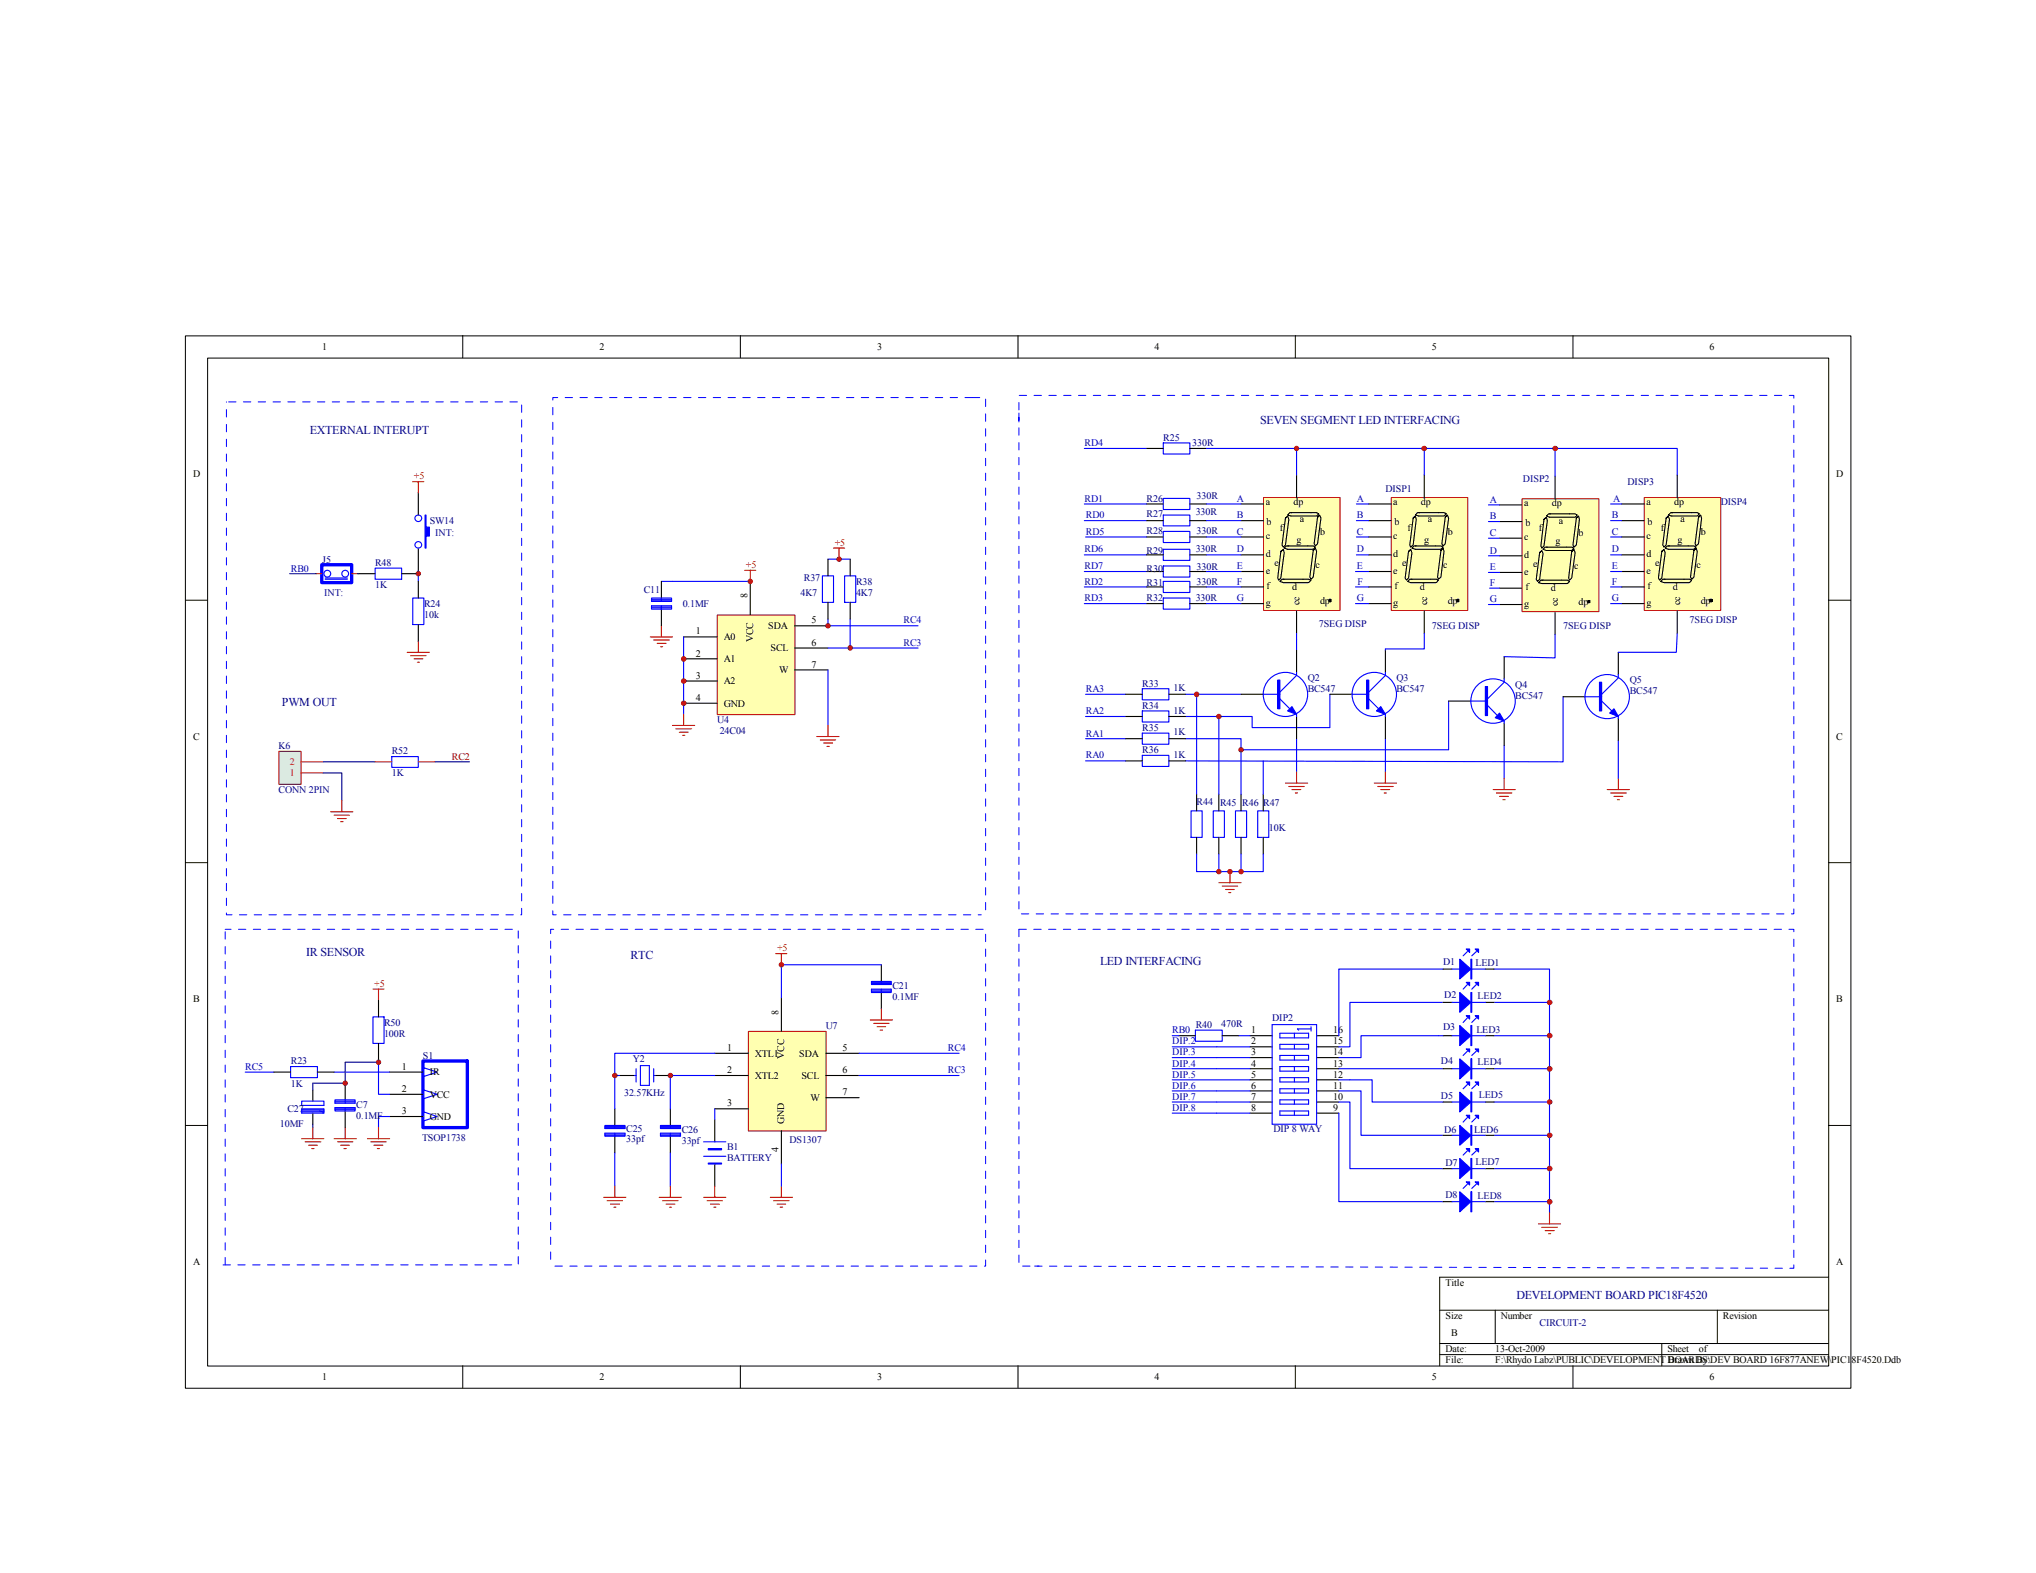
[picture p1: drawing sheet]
<svg xmlns="http://www.w3.org/2000/svg" width="279mm" height="216mm" viewBox="0 0 279 216" stroke-linecap="round" stroke-linejoin="round" font-family="sans-serif">
<g fill="none" stroke="#000" stroke-width=".14">
<path d="M25.4 46.1h228.6v144.4h-228.6zM28.5 49.1h222.5v138.4h-222.5zM63.5 46.1v3M101.6 46.1v3M139.7 46.1v3M177.8 46.1v3M215.9 46.1v3M25.4 82.4h3.1M250.9 82.4h3.1M25.4 118.4h3.1M250.9 118.4h3.1M25.4 154.5h3.1"/>
<path d="M250.9 154.5h3.1M197.6 179.8h53.3M205.2 179.8v4.6M235.7 179.8v4.6M250.9 175.3h-53.3v12.2M63.5 187.5v3M101.6 187.5v3M139.7 187.5v3M177.8 187.5v3M197.6 184.4h53.3M197.6 185.9h53.3M215.9 187.5v3"/>
<path d="M228 184.4v3.1"/>
</g>
<g fill="none" stroke="#00f" stroke-width=".15">
<path d="M149 95.3h5.5M149 98.3h5.5M156.8 94.5h3.6v1.6h-3.6zM156.8 97.6h3.6v1.5h-3.6zM162.7 95.3h7.6M173.4 95.3h2.2M175.3 93.3h.3v4h-.3zM175.6 95.9l1.4 1.4M177.9 92.3v.4l-2.3 2.3M177.9 87.7v1.5M177.9 98v.3M182.5 95.3v4.6h-10.7v-1.6h-9.1"/>
<path d="M198.8 96.2v6.7h-28.5v-1.5h-7.6M214.5 95.6v9l-51.8-.2M149 101.4h5.5M149 104.4h5.5M156.8 100.6h3.6v1.6h-3.6zM156.8 103.7h3.6v1.5h-3.6zM177.9 101.4v4.6M190.1 101.4v4.6M206.4 102.3v4.5"/>
</g>
<g fill="none" stroke="#f00" stroke-width=".15">
<path d="M176.4 107.5h3.1M176.9 107.9h2.1M177.3 108.4h1.2M177.8 108.8h.3M177.9 106v1.5M188.6 107.5h3M189.1 107.9h2.1M189.5 108.4h1.2M189.9 108.8h.3M190.1 106v1.5M204.9 108.4h3M205.4 108.8h2.1"/>
<path d="M205.8 109.3h1.2M206.2 109.8h.3M206.4 106.8v1.6M220.6 108.4h3M221 108.8h2.2M221.5 109.3h1.2M222 109.8h.2M222.1 106.8v1.6"/>
</g>
<path d="M154.5 95.3h2.3M154.5 98.3h2.3M160.4 95.3h2.3M160.4 98.3h2.3M170.3 95.3h3.1M177.9 89.2v3.1M177.9 98.3v3.1M154.5 101.4h2.3M154.5 104.4h2.3M160.4 101.4h2.3M160.4 104.4h2.3" fill="none" stroke="#000" stroke-width=".15"/>
<path d="M175.5 93.3v4" fill="none" stroke="#00f" stroke-width=".3"/>
<path d="M176.7 97.6l.6-.6 .6 1z" fill="#00f"/>
<g fill="none" stroke="#00f" stroke-width=".15">
<path d="M177.3 97l.6 1-1.2-.4zM185.5 95.3h2.3M187.5 93.3h.3v4h-.3zM187.8 95.9l1.4 1.4M190.1 92.3v.4l-2.3 2.3M190.1 98v.3"/>
<circle cx="176.4" cy="95.3" r="3"/>
</g>
<path d="M182.5 95.3h3M190.1 89.2v3.1M190.1 98.3v3.1" fill="none" stroke="#000" stroke-width=".15"/>
<path d="M187.7 93.3v4" fill="none" stroke="#00f" stroke-width=".3"/>
<path d="M188.9 97.6l.6-.6 .6 1z" fill="#00f"/>
<g fill="none" stroke="#00f" stroke-width=".15">
<path d="M189.5 97l.6 1-1.2-.4zM201.8 96.2h2.3M203.8 94.2h.3v4h-.3zM204.1 96.8l1.4 1.4M206.4 93.2v.4l-2.3 2.3M206.4 99v.3"/>
<circle cx="188.6" cy="95.3" r="3"/>
</g>
<path d="M198.8 96.2h3M206.4 90.1v3.1M206.4 99.3v3" fill="none" stroke="#000" stroke-width=".15"/>
<path d="M204 94.2v4" fill="none" stroke="#00f" stroke-width=".3"/>
<path d="M205.8 97.9l.6 1.1-1.2-.5z" fill="#00f"/>
<g fill="none" stroke="#00f" stroke-width=".15">
<path d="M205.8 97.9l.6 1.1-1.2-.5zM217.5 95.6h2.3M219.5 93.6h.3v4h-.3zM219.8 96.2l1.4 1.4M222.1 92.6v.4l-2.3 2.3M222.1 98.3v.3"/>
<circle cx="204.9" cy="96.2" r="3.1"/>
</g>
<path d="M214.5 95.6h3M222.1 89.5v3.1M222.1 98.6v3.1" fill="none" stroke="#000" stroke-width=".15"/>
<path d="M219.6 93.6v4" fill="none" stroke="#00f" stroke-width=".3"/>
<path d="M220.9 97.9l.6-.6 .6 1z" fill="#00f"/>
<g fill="none" stroke="#00f" stroke-width=".15">
<path d="M164.2 95.3v13.7M167.3 98.3v10.7M221.5 97.3l.6 1-1.2-.4zM163.4 111.3h1.6v3.6h-1.6zM164.2 117.2v2.4h9.2v-2.4M166.5 111.3h1.5v3.6h-1.5zM167.3 117.2v2.4M169.5 111.3h1.6v3.6h-1.6zM170.3 102.9v6.1M170.3 117.2v2.4M172.6 111.3h1.5v3.6h-1.5zM173.4 104.4v4.6"/>
<circle cx="220.6" cy="95.6" r="3"/>
</g>
<path d="M164.2 109v2.3M164.2 114.9v2.3M167.3 109v2.3M167.3 114.9v2.3M170.3 109v2.3M170.3 114.9v2.3M173.4 109v2.3M173.4 114.9v2.3" fill="none" stroke="#000" stroke-width=".15"/>
<path d="M168.8 119.6v1.6M167.3 121.2h3M167.7 121.6h2.1M168.2 122.1h1.2M168.6 122.5h.3" fill="none" stroke="#f00" stroke-width=".15"/>
<path d="M225.7 68.3h10.4v15.5h-10.4z" fill="#ffffb0"/>
<path d="M225.6 68.3h10.5v15.5h-10.5z" fill="none" stroke="#800000" stroke-width=".14"/>
<g fill="none" stroke="#000" stroke-width=".15">
<path d="M222.5 69.2h3.1M222.5 71.5h3.1M222.5 73.7h3.1M222.5 76.2h3.1M222.5 78.4h3.1M228.2 75.6l-.2 .1-.4 3.6 .2 .3 .2-.3 .5-3.4-.2-.5-.3 .3M228.3 79.5h3.6l.3 .1-.3 .4h-3.6l-.4-.2 .3-.3h.3M228.8 71l-.2 .1-.4 3.7 .1 .3 .3-.3 .5-3.5-.2-.5-.3 .3M228.9 74.9h3.6l.2 .2-.2 .3h-3.6l-.4-.2 .3-.3h.3M229.4 70.4h3.5l.3 .1-.3 .3h-3.5l-.5-.1 .4-.3h.3M230.2 65.2v3M232.6 75.4l-.1 .2-.5 3.6 .2 .3 .3-.3 .4-3.5-.2-.5-.2 .4"/>
<path d="M233.2 70.8l-.1 .2-.5 3.6 .1 .3 .4-.3 .4-3.5-.1-.4-.3 .3M222.5 80.6h3.1M222.5 82.8h3.1M230.2 83.9v3.1"/>
</g>
<path d="M234.7 82.3h.2v.3h-.2z" fill="#000"/>
<path d="M234.6 82.3h.3v.3h-.3z" fill="none" stroke="#000" stroke-width=".14"/>
<path d="M208.9 68.5h10.5v15.4h-10.5z" fill="#ffffb0"/>
<path d="M208.9 68.5h10.5v15.4h-10.5z" fill="none" stroke="#800000" stroke-width=".14"/>
<g fill="none" stroke="#000" stroke-width=".15">
<path d="M205.8 69.3h3M205.8 71.6h3M205.8 73.9h3M205.8 76.3h3M205.8 78.6h3M211.5 75.7l-.2 .2-.5 3.6 .2 .3 .3-.3 .5-3.5-.2-.4-.3 .3M211.6 79.6h3.5l.3 .2-.3 .3h-3.5l-.5-.1 .4-.4h.3M212 71.1l-.1 .2-.4 3.6 .1 .3 .3-.3 .4-3.4-.1-.5-.3 .3M212.2 75.1h3.5l.3 .1-.3 .4h-3.5l-.4-.2 .2-.3h.3M212.6 70.5h3.6l.2 .2-.2 .3h-3.6l-.4-.2 .3-.3h.3M213.4 65.4v3M215.9 75.6l-.2 .1-.4 3.6 .1 .3 .3-.3 .5-3.4-.2-.5-.3 .3"/>
<path d="M216.4 71l-.1 .1-.4 3.7 .1 .3 .3-.3 .4-3.5-.1-.5-.3 .3M205.8 80.7h3M205.8 83h3M213.4 84.1v3"/>
</g>
<path d="M217.9 82.5h.3v.2h-.3z" fill="#000"/>
<path d="M217.9 82.4h.3v.3h-.3z" fill="none" stroke="#000" stroke-width=".14"/>
<path d="M191 68.3h10.4v15.5h-10.4z" fill="#ffffb0"/>
<path d="M190.9 68.3h10.5v15.5h-10.5z" fill="none" stroke="#800000" stroke-width=".14"/>
<g fill="none" stroke="#000" stroke-width=".15">
<path d="M187.8 69.2h3.1M187.8 71.5h3.1M187.8 73.7h3.1M187.8 76.2h3.1M187.8 78.4h3.1M193.5 75.6l-.2 .1-.5 3.6 .2 .3 .3-.3 .5-3.4-.2-.5-.3 .3M193.6 79.5h3.5l.3 .1-.3 .4h-3.5l-.4-.2 .3-.3h.3M194.1 71l-.2 .1-.4 3.7 .1 .3 .3-.3 .5-3.5-.2-.5-.3 .3M194.2 74.9h3.5l.3 .2-.3 .3h-3.5l-.4-.2 .3-.3h.3M194.7 70.4h3.5l.3 .1-.3 .3h-3.5l-.5-.1 .3-.3h.3M195.5 65.2v3M197.9 75.4l-.2 .2-.4 3.6 .1 .3 .3-.3 .5-3.5-.2-.5-.3 .4"/>
<path d="M198.5 70.8l-.2 .2-.4 3.6 .1 .3 .3-.3 .5-3.5-.2-.4-.3 .3M187.8 80.6h3.1M187.8 82.8h3.1M195.5 83.9v3.1"/>
</g>
<path d="M199.9 82.3h.3v.3h-.3z" fill="#000"/>
<path d="M199.9 82.3h.3v.3h-.3z" fill="none" stroke="#000" stroke-width=".14"/>
<path d="M173.4 68.3h10.5v15.5h-10.5z" fill="#ffffb0"/>
<path d="M173.4 68.3h10.5v15.5h-10.5z" fill="none" stroke="#800000" stroke-width=".14"/>
<g fill="none" stroke="#000" stroke-width=".15">
<path d="M157.4 69.2h2.2M157.4 71.5h2.2M157.4 73.7h2.2M157.4 76.2h2.2M157.4 78.4h2.2M157.4 61.6h2.2M163.3 69.2h2.3M163.3 71.5h2.3M163.3 73.7h2.3M163.3 76.2h2.3M163.3 78.4h2.3M163.3 61.6h2.3"/>
<path d="M170.3 69.2h3.1M170.3 71.5h3.1M170.3 73.7h3.1M170.3 76.2h3.1M170.3 78.4h3.1M175.9 75.6l-.1 .1-.5 3.6 .2 .3 .3-.3 .4-3.4-.1-.5-.3 .3M176.1 79.5h3.5l.3 .1-.3 .4h-3.5l-.5-.2 .3-.3h.3M176.5 71l-.1 .1-.5 3.7 .2 .3 .3-.3 .5-3.5-.2-.5-.3 .3M176.7 74.9h3.5l.3 .2-.3 .3h-3.5l-.5-.2 .3-.3h.4M177.2 70.4h3.5l.3 .1-.3 .3h-3.5l-.5-.1 .3-.3h.3M177.9 65.2v3M180.3 75.4l-.1 .2-.5 3.6 .2 .3 .3-.3 .5-3.5-.2-.5-.3 .4"/>
<path d="M181 70.8l-.2 .2-.5 3.6 .2 .3 .3-.3 .5-3.5-.2-.4-.3 .3M157.4 80.6h2.2M157.4 82.8h2.2M163.3 80.6h2.3M163.3 82.8h2.3M170.3 80.6h3.1M170.3 82.8h3.1M177.9 83.9v3.1"/>
</g>
<path d="M182.4 82.3h.3v.3h-.3z" fill="#000"/>
<path d="M182.4 82.3h.3v.3h-.3z" fill="none" stroke="#000" stroke-width=".14"/>
<g fill="none" stroke="#00f" stroke-width=".15">
<path d="M148.8 76.2h8.6M148.8 78.4h8.6M148.8 71.5h8.6M148.8 69.2h8.6M148.8 61.6h8.6M149 73.7h8.4M159.6 60.8h3.7v1.5h-3.7zM159.6 68.4h3.7v1.5h-3.7zM159.6 70.7h3.7v1.5h-3.7zM159.6 72.9h3.7v1.6h-3.7zM159.6 75.4h3.7v1.5h-3.7zM159.6 77.7h3.7v1.5h-3.7z"/>
<path d="M159.6 79.8h3.7v1.5h-3.7zM165.6 61.6h64.6v3.6M165.6 73.7h4.7M165.6 76.2h4.7M165.6 78.4h4.7M165.6 71.5h4.7M165.6 69.2h4.7M177.9 61.6v3.6M186 78.4h1.8M186.1 73.7h1.7M186.1 76.2h1.7M186.1 71.5h1.7"/>
<path d="M186.1 69.2h1.7M195.5 61.6v3.6M204.3 69.3h1.5M204.3 71.6h1.5M204.3 73.9h1.5M204.3 76.3h1.5M204.3 78.6h1.5M213.4 61.6v3.8M221 73.7h1.5M221 76.2h1.5M221 78.4h1.5M221 71.5h1.5"/>
<path d="M221 69.2h1.5M148.8 80.6h8.6M148.8 82.8h8.6M159.6 82.1h3.7v1.5h-3.7zM165.6 80.6h4.7M165.6 82.8h4.7M177.9 87v.7M186 80.6h1.8M186 82.8h1.8M195.5 87v2.1h-5.4v.1M204.3 83h1.5M204.4 80.7h1.4"/>
<path d="M213.4 87.1v3.2l-7-.2M221 80.6h1.5M221 82.8h1.5M230.2 87l-.2 2.5h-7.9M222.1 101.7v5.1"/>
</g>
<circle cx="170.3" cy="102.9" r=".3" fill="#800000"/>
<circle cx="170.3" cy="102.9" r=".3" fill="none" stroke="#800000" stroke-width=".14"/>
<circle cx="164.2" cy="95.3" r=".31" fill="#800000"/>
<circle cx="164.2" cy="95.3" r=".31" fill="none" stroke="#800000" stroke-width=".14"/>
<circle cx="167.3" cy="98.3" r=".3" fill="#800000"/>
<circle cx="167.3" cy="98.3" r=".3" fill="none" stroke="#800000" stroke-width=".14"/>
<circle cx="170.3" cy="119.6" r=".3" fill="#800000"/>
<circle cx="170.3" cy="119.6" r=".3" fill="none" stroke="#800000" stroke-width=".14"/>
<circle cx="167.3" cy="119.6" r=".3" fill="#800000"/>
<circle cx="167.3" cy="119.6" r=".3" fill="none" stroke="#800000" stroke-width=".14"/>
<circle cx="213.4" cy="61.6" r=".31" fill="#800000"/>
<circle cx="213.4" cy="61.6" r=".31" fill="none" stroke="#800000" stroke-width=".14"/>
<circle cx="195.4" cy="61.6" r=".3" fill="#800000"/>
<circle cx="195.4" cy="61.6" r=".3" fill="none" stroke="#800000" stroke-width=".14"/>
<circle cx="177.9" cy="61.6" r=".3" fill="#800000"/>
<circle cx="177.9" cy="61.6" r=".3" fill="none" stroke="#800000" stroke-width=".14"/>
<path d="M58 145.6h6.1v9.2h-6.1z" fill="none" stroke="#00f" stroke-width=".46"/>
<path d="M58.2 146.6l1.8 .6-1.8 .5z" fill="#fff"/>
<path d="M58.2 146.6l1.8 .6-1.8 .5z" fill="none" stroke="#00f" stroke-width=".15"/>
<path d="M58.2 149.6l1.8 .6-1.8 .6z" fill="#fff"/>
<path d="M58.2 149.6l1.8 .6-1.8 .6z" fill="none" stroke="#00f" stroke-width=".15"/>
<path d="M58.2 152.6l1.8 .6-1.8 .6z" fill="#fff"/>
<g fill="none" stroke="#00f" stroke-width=".15">
<path d="M57.4 78.3v1.5M56.6 82.1h1.6v3.6h-1.6zM33.7 147.2h3.9M39.9 146.4h3.7v1.5h-3.7zM45.8 147.2h7.7M46 151h2.7v.4h-2.7zM46 152h2.7v.5h-2.7zM46 152.2h2.7M46 152.3h2.7M46 151.3h2.7M46 151.1h2.7M47.4 151v.4"/>
<path d="M47.4 152v.5M51.9 145.6v4.6h1.6M53.5 153.2h-1.6v1.6M58.2 152.6l1.8 .6-1.8 .6z"/>
</g>
<path d="M57.4 67.6v3.1M57.4 75.2v3.1M57.4 79.8v2.3M57.4 85.7v2.3M37.6 147.2h2.3M43.6 147.2h2.2M47.4 148.7v2.3M47.4 152.5v2.3M53.5 147.2h4.5M53.5 150.2h4.5M53.5 153.2h4.5" fill="none" stroke="#000" stroke-width=".15"/>
<g fill="none" stroke="#f00" stroke-width=".15">
<path d="M55.9 89.5h3M56.3 90h2.2M56.8 90.4h1.2M57.3 90.9h.3M57.4 88v1.5M51.2 135.8h1.5M51.9 135.8v1.5M45.8 156.3h3.1M46.3 156.7h2.1M46.7 157.2h1.3M47.2 157.6h.3M47.4 154.8v1.5"/>
<path d="M50.4 156.3h3.1M50.9 156.7h2.1M51.3 157.2h1.2M51.8 157.6h.3M51.9 154.8v1.5"/>
</g>
<path d="M58.3 70.7h.2v1.6h.4v1.3h-.4v1.6h-.2z" fill-rule="evenodd" fill="#00f"/>
<g fill="none" stroke="#00f" stroke-width=".15">
<path d="M58.3 70.7h.2v1.6h.4v1.3h-.4v1.6h-.2zM198 133h-14.3v9.2M198 137.6h-12.7v6.1h-1.6M205 133h7.6v33.5M205 137.6h7.6M160.9 146.7h10.6M160.9 143.7h10.6M160.9 145.2h10.6M160.9 149.7h10.6M160.9 151.3h10.6M160.9 152.8h10.6M164 141.4h3.7v1.5h-3.7z"/>
<path d="M174.6 140.6h6.1v13.7h-6.1zM175.6 141.8h4v.7h-4zM175.6 143.3h4v.7h-4zM175.6 144.9h4v.6h-4zM175.6 146.4h4v.6h-4zM175.6 147.9h4v.6h-4zM175.6 149.4h4v.6h-4zM175.6 151h4v.6h-4zM175.6 152.5h4v.6h-4zM177.6 141.8v.7M177.6 143.3v.7M177.6 144.9v.6"/>
<path d="M177.6 146.4v.6M177.6 147.9v.6M177.6 149.4v.6M177.6 151v.6M177.6 152.5v.6M179.9 141.2h-1.8l.1 .2M179.9 140.9v.6M183.7 152.8v12.1h14.3M183.7 151.3h1.6v9.1h12.7M183.7 149.7h3.1v6.1h11.2M183.7 148.2h4.6v3.1h9.7M183.7 146.7h14.3"/>
<path d="M197.4 142.2h-10.6v3h-3.1M205 146.7h7.6M205 151.3h7.6M205 155.8h7.6M205 142.2h7.6M199.3 164.9h4.5M201.4 162.5l-.6 .6M202.6 162.5l-.6 .6M205 164.9h7.6M205 160.4h7.6"/>
<circle cx="57.4" cy="71.1" r=".46"/>
<circle cx="57.4" cy="74.8" r=".45"/>
</g>
<g fill="none" stroke="#000" stroke-width=".15">
<path d="M161.8 142.2h2.2M167.7 142.2h2.3M171.5 142.2h3.1M171.5 143.7h3.1M171.5 145.2h3.1M171.5 146.7h3.1M171.5 148.2h3.1M171.5 149.7h3.1M171.5 151.3h3.1M171.5 152.8h3.1M180.7 142.2h3M180.7 143.7h3"/>
<path d="M180.7 145.2h3M180.7 146.7h3M180.7 148.2h3M180.7 149.7h3M180.7 151.3h3M180.7 152.8h3M198 164.9h1.3M203.8 164.9h1.2"/>
</g>
<path d="M211.1 168h3.1M211.6 168.4h2.1M212 168.9h1.3M212.5 169.3h.3M212.6 166.5v1.5" fill="none" stroke="#f00" stroke-width=".15"/>
<path d="M200.3 163.6l1.5 1.3-1.5 1.4z" fill="#00f"/>
<path d="M200.3 163.6l1.5 1.3-1.5 1.4zM201.8 163.6h.2v2.7h-.2z" fill="none" stroke="#00f" stroke-width=".15"/>
<path d="M201.9 163.6v2.7" fill="none" stroke="#00f" stroke-width=".14"/>
<path d="M202.4 162.2h.5v.4z" fill="#00f"/>
<path d="M202.4 162.2h.5v.4z" fill="none" stroke="#00f" stroke-width=".15"/>
<path d="M201.2 162.2h.5v.4z" fill="#00f"/>
<path d="M201.4 157.9l-.6 .6M202.6 157.9l-.6 .6M199.3 160.4h4.5M201.2 162.2h.5v.4z" fill="none" stroke="#00f" stroke-width=".15"/>
<path d="M198 160.4h1.3M203.8 160.4h1.2" fill="none" stroke="#000" stroke-width=".15"/>
<path d="M200.3 159l1.5 1.4-1.5 1.4z" fill="#00f"/>
<path d="M200.3 159l1.5 1.4-1.5 1.4zM201.8 159h.2v2.8h-.2z" fill="none" stroke="#00f" stroke-width=".15"/>
<path d="M201.9 159v2.8" fill="none" stroke="#00f" stroke-width=".14"/>
<path d="M202.4 157.6h.5v.5z" fill="#00f"/>
<path d="M202.4 157.6h.5v.5z" fill="none" stroke="#00f" stroke-width=".15"/>
<path d="M201.2 157.6h.5v.5z" fill="#00f"/>
<path d="M199.3 155.8h4.5M201.2 157.6h.5v.5zM201.4 153.4l-.6 .6M202.6 153.4l-.6 .6" fill="none" stroke="#00f" stroke-width=".15"/>
<path d="M198 155.8h1.3M203.8 155.8h1.2" fill="none" stroke="#000" stroke-width=".15"/>
<path d="M200.3 154.5l1.5 1.3-1.5 1.4z" fill="#00f"/>
<path d="M200.3 154.5l1.5 1.3-1.5 1.4zM201.8 154.5h.2v2.7h-.2z" fill="none" stroke="#00f" stroke-width=".15"/>
<path d="M201.9 154.5v2.7" fill="none" stroke="#00f" stroke-width=".14"/>
<path d="M202.4 153.1h.5v.4z" fill="#00f"/>
<path d="M202.4 153.1h.5v.4z" fill="none" stroke="#00f" stroke-width=".15"/>
<path d="M201.2 153.1h.5v.4z" fill="#00f"/>
<path d="M199.3 151.3h4.5M201.2 153.1h.5v.4zM201.4 148.8l-.6 .6M202.6 148.8l-.6 .6" fill="none" stroke="#00f" stroke-width=".15"/>
<path d="M198 151.3h1.3M203.8 151.3h1.2" fill="none" stroke="#000" stroke-width=".15"/>
<path d="M200.3 149.9l1.5 1.4-1.5 1.3z" fill="#00f"/>
<path d="M200.3 149.9l1.5 1.4-1.5 1.3zM201.8 149.9h.2v2.7h-.2z" fill="none" stroke="#00f" stroke-width=".15"/>
<path d="M201.9 149.9v2.7" fill="none" stroke="#00f" stroke-width=".14"/>
<path d="M202.4 148.5h.5v.5z" fill="#00f"/>
<path d="M202.4 148.5h.5v.5z" fill="none" stroke="#00f" stroke-width=".15"/>
<path d="M201.2 148.5h.5v.5z" fill="#00f"/>
<path d="M199.3 146.7h4.5M201.2 148.5h.5v.5zM201.4 144.3l-.6 .6M202.6 144.3l-.6 .6" fill="none" stroke="#00f" stroke-width=".15"/>
<path d="M198 146.7h1.3M203.8 146.7h1.2" fill="none" stroke="#000" stroke-width=".15"/>
<path d="M200.3 145.3l1.5 1.4-1.5 1.4z" fill="#00f"/>
<path d="M200.3 145.3l1.5 1.4-1.5 1.4zM201.8 145.3h.2v2.8h-.2z" fill="none" stroke="#00f" stroke-width=".15"/>
<path d="M201.9 145.3v2.8" fill="none" stroke="#00f" stroke-width=".14"/>
<path d="M202.4 144h.5v.4z" fill="#00f"/>
<path d="M202.4 144h.5v.4z" fill="none" stroke="#00f" stroke-width=".15"/>
<path d="M201.2 144h.5v.4z" fill="#00f"/>
<path d="M201.4 139.7l-.6 .6M202.6 139.7l-.6 .6M199.3 142.2h4.5M201.2 144h.5v.4z" fill="none" stroke="#00f" stroke-width=".15"/>
<path d="M198 142.2h1.3M203.8 142.2h1.2" fill="none" stroke="#000" stroke-width=".15"/>
<path d="M200.3 140.8l1.5 1.4-1.5 1.3z" fill="#00f"/>
<path d="M200.3 140.8l1.5 1.4-1.5 1.3zM201.8 140.8h.2v2.7h-.2z" fill="none" stroke="#00f" stroke-width=".15"/>
<path d="M201.9 140.8v2.7" fill="none" stroke="#00f" stroke-width=".14"/>
<path d="M202.4 139.4h.5v.5z" fill="#00f"/>
<path d="M202.4 139.4h.5v.5z" fill="none" stroke="#00f" stroke-width=".15"/>
<path d="M201.2 139.4h.5v.5z" fill="#00f"/>
<path d="M199.3 133h4.5M201.2 139.4h.5v.5zM201.4 130.6l-.6 .6M202.6 130.6l-.6 .6" fill="none" stroke="#00f" stroke-width=".15"/>
<path d="M198 133h1.3M203.8 133h1.2" fill="none" stroke="#000" stroke-width=".15"/>
<path d="M200.3 131.7l1.5 1.3-1.5 1.4z" fill="#00f"/>
<path d="M200.3 131.7l1.5 1.3-1.5 1.4zM201.8 131.7h.2v2.7h-.2z" fill="none" stroke="#00f" stroke-width=".15"/>
<path d="M201.9 131.7v2.7" fill="none" stroke="#00f" stroke-width=".14"/>
<path d="M202.4 130.3h.5v.4z" fill="#00f"/>
<path d="M202.4 130.3h.5v.4z" fill="none" stroke="#00f" stroke-width=".15"/>
<path d="M201.2 130.3h.5v.4z" fill="#00f"/>
<path d="M199.3 137.6h4.5M201.2 130.3h.5v.4zM201.4 135.1l-.6 .7M202.6 135.1l-.6 .7" fill="none" stroke="#00f" stroke-width=".15"/>
<path d="M198 137.6h1.3M203.8 137.6h1.2" fill="none" stroke="#000" stroke-width=".15"/>
<path d="M200.3 136.2l1.5 1.4-1.5 1.3z" fill="#00f"/>
<path d="M200.3 136.2l1.5 1.4-1.5 1.3zM201.8 136.2h.2v2.7h-.2z" fill="none" stroke="#00f" stroke-width=".15"/>
<path d="M201.9 136.2v2.7" fill="none" stroke="#00f" stroke-width=".14"/>
<path d="M202.4 134.8h.5v.5z" fill="#00f"/>
<path d="M202.4 134.8h.5v.5z" fill="none" stroke="#00f" stroke-width=".15"/>
<path d="M201.2 134.8h.5v.5z" fill="#00f"/>
<path d="M201.2 134.8h.5v.5zM160.9 142.2h.9M160.9 148.2h10.6M170 142.2h1.5M197.4 142.2h.6" fill="none" stroke="#00f" stroke-width=".15"/>
<circle cx="212.7" cy="164.9" r=".32" fill="#800000"/>
<circle cx="212.7" cy="164.9" r=".32" fill="none" stroke="#800000" stroke-width=".14"/>
<circle cx="212.7" cy="160.4" r=".32" fill="#800000"/>
<circle cx="212.7" cy="160.4" r=".32" fill="none" stroke="#800000" stroke-width=".14"/>
<circle cx="212.7" cy="155.8" r=".31" fill="#800000"/>
<circle cx="212.7" cy="155.8" r=".31" fill="none" stroke="#800000" stroke-width=".14"/>
<circle cx="212.7" cy="151.3" r=".31" fill="#800000"/>
<circle cx="212.7" cy="151.3" r=".31" fill="none" stroke="#800000" stroke-width=".14"/>
<circle cx="212.7" cy="146.7" r=".32" fill="#800000"/>
<circle cx="212.7" cy="146.7" r=".32" fill="none" stroke="#800000" stroke-width=".14"/>
<circle cx="212.7" cy="142.1" r=".32" fill="#800000"/>
<circle cx="212.7" cy="142.1" r=".32" fill="none" stroke="#800000" stroke-width=".14"/>
<circle cx="212.7" cy="137.6" r=".31" fill="#800000"/>
<circle cx="212.7" cy="137.6" r=".31" fill="none" stroke="#800000" stroke-width=".14"/>
<path d="M102.7 141.6h10.7v13.6h-10.7z" fill="#ffffb0"/>
<path d="M102.7 141.6h10.7v13.6h-10.7z" fill="none" stroke="#800000" stroke-width=".14"/>
<path d="M107.2 136.9v4.6M85 147.6h2M90 147.6h2M98.1 144.6h4.6M98.1 147.6h4.6M98.1 152.2h4.6M98.1 153.7v3M98.1 159.8v3M107.2 155.2v4.6M113.3 144.6h4.6M113.3 147.6h4.6M113.3 150.7h4.6" fill="none" stroke="#000" stroke-width=".15"/>
<path d="M106.5 130.9h1.5M107.2 130.9v1.5" fill="none" stroke="#f00" stroke-width=".15"/>
<path d="M87 147.6h.3M87.3 146.7v1.8M87.9 146.3h1.2v2.7h-1.2zM89.7 146.7v1.8M89.7 147.6h.3M96.6 158.7h3M96.6 156.7h3M97.5 147.6h.6M98.1 152.2v1.5" fill="none" stroke="#00f" stroke-width=".15"/>
<path d="M97.2 157.6h1.8v.2h-1.8z" fill-rule="evenodd" fill="#00f"/>
<path d="M97.2 157.6h1.8v.2h-1.8z" fill="none" stroke="#00f" stroke-width=".15"/>
<path d="M97.2 159.6h1.8v.2h-1.8z" fill-rule="evenodd" fill="#00f"/>
<g fill="none" stroke="#00f" stroke-width=".15">
<path d="M119.6 134.7h2.7v.4h-2.7zM119.6 135.8h2.7v.4h-2.7zM119.6 135.9h2.7M119.6 136.1h2.7M119.6 135h2.7M119.6 134.8h2.7M120.9 132.4h-13.7v4.5M120.9 134.7v.4M120.9 135.8v.4M83 154.5h2.8v.4h-2.8zM83 155.5h2.8v.5h-2.8zM83 155.7h2.8"/>
<path d="M83 155.8h2.8M83 154.8h2.8M83 154.6h2.8M84.4 147.6h.6M84.4 154.5v.4M84.4 155.5v.5M84.4 158.2v4.6M90.6 154.5h2.8v.4h-2.8zM90.6 155.5h2.8v.5h-2.8zM90.6 155.7h2.8M90.6 155.8h2.8M90.6 154.8h2.8"/>
<path d="M90.6 154.6h2.8M92 154.5v.4M92 155.5v.5M92 158.2v4.6M97.2 159.6h1.8v.2h-1.8zM97.5 147.6h-5.5v4.6M98.1 144.6h-13.7v7.6M107.2 159.8v3M117.9 147.6h13.7M117.9 144.6h13.7"/>
</g>
<g fill="none" stroke="#f00" stroke-width=".15">
<path d="M119.4 140h3.1M120.9 138.5v1.5M119.9 140.5h2.1M120.4 140.9h1.1M120.8 141.4h.3M82.8 164.3h3.1M83.3 164.8h2.1M83.8 165.3h1.2M84.2 165.7h.3M84.4 162.8v1.5M90.5 164.3h3M90.9 164.8h2.1"/>
<path d="M91.4 165.3h1.2M91.9 165.7h.3M92 162.8v1.5M96.6 164.3h3M97 164.8h2.1M97.5 165.3h1.2M98 165.7h.3M98.1 162.8v1.5M105.7 164.3h3.1M106.2 164.8h2.1M106.6 165.3h1.2M107.1 165.7h.3"/>
<path d="M107.2 162.8v1.5"/>
</g>
<path d="M120.9 132.4v2.3M120.9 136.2v2.3M84.4 152.2v2.3M84.4 156v2.2M92 152.2v2.3M92 156v2.2" fill="none" stroke="#000" stroke-width=".15"/>
<path d="M98.5 84.5h10.6v13.6h-10.6z" fill="#ffffb0"/>
<path d="M98.4 84.4h10.7v13.7h-10.7z" fill="none" stroke="#800000" stroke-width=".14"/>
<g fill="none" stroke="#000" stroke-width=".15">
<path d="M90.8 79.8v2.3M103 79.8v4.6M113.6 76.8v2.2M116.7 76.8v2.2M90.8 83.6v2.3M93.8 96.5h4.6M93.8 93.5h4.6M93.8 90.4h4.6M93.8 87.4h4.6M109.1 85.9h4.5M109.1 88.9h4.5M109.1 91.9h4.5"/>
<path d="M113.6 82.7v2.3M116.7 82.7v2.3"/>
</g>
<g fill="none" stroke="#00f" stroke-width=".15">
<path d="M90.8 79.8h12.2M112.9 79h1.5v3.7h-1.5zM113.6 76.8h3.1M115.9 79h1.5v3.7h-1.5zM89.4 82.1h2.8v.4h-2.8zM89.4 83.1h2.8v.5h-2.8zM89.4 83.3h2.8M89.4 83.4h2.8M89.4 82.4h2.8M89.4 82.3h2.8M90.8 82.1v.4M90.8 83.1v.5"/>
<path d="M93.8 87.4v10.6M113.6 85v.9h12.4M113.6 88.9h12.4M113.6 91.9v7.7M116.7 85v3.9"/>
</g>
<g fill="none" stroke="#f00" stroke-width=".15">
<path d="M102.2 78.3h1.5M103 78.3v1.5M114.4 75.2h1.5M115.1 75.2v1.6M89.2 87.4h3.1M89.7 87.8h2.2M90.2 88.3h1.2M90.6 88.8h.3M90.8 85.9v1.5M92.3 99.6h3M93.8 98v1.6M113.6 99.6v1.5"/>
<path d="M92.8 100h2.1M93.2 100.5h1.2M93.7 100.9h.3M112.1 101.1h3M112.6 101.6h2.1M113 102h1.3M113.5 102.4h.3"/>
</g>
<path d="M31.4 55.2h40.2v70.4h-40.5v-70.4M133.4 54.6h-57.5v71h58.8M133.4 54.6h1.9v71M139.8 56.7v68.7h106.4v-71.1h-106.4v3.6M139.8 127.6h106.4v46.5l-104.8-.3M139.8 127.6v46.2h2.8M30.6 173.6h40.5v-46h-40.2M30.9 173.6v-46M76.2 173.8h59.1v-46.2h-59.7v46.2" fill="none" stroke="#00f" stroke-width=".14" stroke-dasharray="1 1 1 1 1 1 1 1"/>
<circle cx="92" cy="147.6" r=".3" fill="#800000"/>
<circle cx="92" cy="147.6" r=".3" fill="none" stroke="#800000" stroke-width=".14"/>
<circle cx="84.4" cy="147.6" r=".3" fill="#800000"/>
<circle cx="84.4" cy="147.6" r=".3" fill="none" stroke="#800000" stroke-width=".14"/>
<circle cx="93.8" cy="96.5" r=".31" fill="#800000"/>
<circle cx="93.8" cy="96.5" r=".31" fill="none" stroke="#800000" stroke-width=".14"/>
<circle cx="93.8" cy="93.5" r=".31" fill="#800000"/>
<circle cx="93.8" cy="93.5" r=".31" fill="none" stroke="#800000" stroke-width=".14"/>
<circle cx="93.8" cy="90.4" r=".32" fill="#800000"/>
<circle cx="93.8" cy="90.4" r=".32" fill="none" stroke="#800000" stroke-width=".14"/>
<path d="M51.5 78h3.6v1.5h-3.6z" fill="none" stroke="#00f" stroke-width=".15"/>
<path d="M49.2 78.7h2.3M55.1 78.7h2.3" fill="none" stroke="#000" stroke-width=".15"/>
<path d="M56.6 66.1h1.6M57.4 66.1v1.5" fill="none" stroke="#f00" stroke-width=".15"/>
<path d="M48.1 77.5h-3.9v2.5h4.1v-2.5" fill="none" stroke="#00f" stroke-width=".46"/>
<circle cx="47.4" cy="78.7" r=".46" fill="#fff"/>
<circle cx="47.4" cy="78.7" r=".46" fill="none" stroke="#00f" stroke-width=".15"/>
<circle cx="44.9" cy="78.7" r=".46" fill="#fff"/>
<g fill="none" stroke="#00f" stroke-width=".15">
<path d="M44.6 79.3h3.1M44.6 79.5h3.1M51.2 139.6h1.5v3.6h-1.5z"/>
<circle cx="44.9" cy="78.7" r=".46"/>
</g>
<path d="M43.4 78.7h.8M48.3 78.7h.7" fill="none" stroke="#ee0e22" stroke-width=".15"/>
<path d="M39.8 78.7h3.6M49 78.7h.2M51.9 145.8h-4.5v2.9M51.9 145.5v.1" fill="none" stroke="#000080" stroke-width=".15"/>
<path d="M51.9 137.3v2.3M51.9 143.2v2.3" fill="none" stroke="#000" stroke-width=".15"/>
<circle cx="51.9" cy="145.8" r=".3" fill="#800000"/>
<circle cx="51.9" cy="145.8" r=".3" fill="none" stroke="#800000" stroke-width=".14"/>
<path d="M42.9 149.6v1.5M42.9 152.8v1.5" fill="none" stroke="#000" stroke-width=".15"/>
<path d="M41.4 151.1h3v.6h-3zM41.4 152.2h3v.6h-3zM41.4 152.3h3M41.4 152.5h3l-.1 .3M43.9 152.5l.4 .1h-2.9" fill="none" stroke="#00f" stroke-width=".15"/>
<path d="M41.4 156.3h3M41.9 156.7h2.1M42.3 157.2h1.3M42.8 157.6h.3M42.9 154.8v1.5" fill="none" stroke="#f00" stroke-width=".15"/>
<path d="M42.9 154.3v.5M42.9 148.7h4.5" fill="none" stroke="#000080" stroke-width=".15"/>
<circle cx="47.4" cy="148.7" r=".3" fill="#800000"/>
<circle cx="47.4" cy="148.7" r=".3" fill="none" stroke="#800000" stroke-width=".14"/>
<path d="M42.9 148.7v.9" fill="none" stroke="#000080" stroke-width=".15"/>
<circle cx="116.7" cy="88.9" r=".3" fill="#800000"/>
<circle cx="116.7" cy="88.9" r=".3" fill="none" stroke="#800000" stroke-width=".14"/>
<circle cx="113.6" cy="85.9" r=".3" fill="#800000"/>
<circle cx="113.6" cy="85.9" r=".3" fill="none" stroke="#800000" stroke-width=".14"/>
<circle cx="57.4" cy="78.7" r=".3" fill="#800000"/>
<circle cx="57.4" cy="78.7" r=".3" fill="none" stroke="#800000" stroke-width=".14"/>
<path d="M38.3 103.2h3v4.5h-3z" fill="#c8ebeb"/>
<path d="M38.3 103.1h3v4.6h-3z" fill="none" stroke="#800000" stroke-width=".14"/>
<path d="M41.3 106.1h3M41.3 104.6h3M51.5 104.6h2.3M57.4 104.6h2.3" fill="none" stroke="#ee0e22" stroke-width=".15"/>
<path d="M44.3 106.1h2.6v3.8M44.3 104.6h7.2M59.7 104.6h4.7" fill="none" stroke="#000080" stroke-width=".15"/>
<path d="M45.4 111.4h3M45.8 111.9h2.2M46.3 112.4h1.2M46.7 112.8h.4M46.9 109.9v1.5" fill="none" stroke="#f00" stroke-width=".15"/>
<path d="M53.8 103.8h3.6v1.5h-3.6z" fill="none" stroke="#00f" stroke-width=".15"/>
<circle cx="168.8" cy="119.6" r=".3" fill="#800000"/>
<circle cx="168.8" cy="119.6" r=".3" fill="none" stroke="#800000" stroke-width=".14"/>
<circle cx="107.2" cy="132.4" r=".3" fill="#800000"/>
<circle cx="107.2" cy="132.4" r=".3" fill="none" stroke="#800000" stroke-width=".14"/>
<circle cx="103" cy="79.8" r=".3" fill="#800000"/>
<circle cx="103" cy="79.8" r=".3" fill="none" stroke="#800000" stroke-width=".14"/>
<circle cx="115.1" cy="76.8" r=".3" fill="#800000"/>
<circle cx="115.1" cy="76.8" r=".3" fill="none" stroke="#800000" stroke-width=".14"/>
<g font-size="1.6" fill="#000080">
<text x="42.5" y="59.5">EXTERNAL INTERUPT</text>
<text x="172.9" y="58.2">SEVEN SEGMENT LED INTERFACING</text>
<text x="38.7" y="96.9">PWM OUT</text>
<text x="42" y="131.1">IR SENSOR</text>
<text x="86.5" y="131.6">RTC</text>
<text x="151" y="132.5">LED INTERFACING</text>
<text x="208.1" y="178.3">DEVELOPMENT BOARD PIC18F4520</text>
</g>
<g font-size="1.4">
<text x="44.2" y="48">1</text>
<text x="82.3" y="48">2</text>
<text x="120.4" y="48">3</text>
<text x="158.5" y="48">4</text>
<text x="196.5" y="48">5</text>
<text x="234.6" y="48">6</text>
<text x="26.5" y="65.5">D</text>
<text x="252" y="65.5">D</text>
<text x="173.7" y="69.3">a</text>
<text x="177.5" y="69.3">dp</text>
<text x="178.4" y="71.7">a</text>
<text x="191.2" y="69.3">a</text>
<text x="195" y="69.3">dp</text>
<text x="195.9" y="71.7">a</text>
<text x="209.2" y="69.5">a</text>
<text x="213" y="69.5">dp</text>
<text x="213.9" y="71.9">a</text>
<text x="225.9" y="69.3">a</text>
<text x="229.7" y="69.3">dp</text>
<text x="230.6" y="71.7">a</text>
<text x="173.7" y="74">c</text>
<text x="173.7" y="76.5">d</text>
<text x="173.8" y="72.1">b</text>
<text x="174.9" y="77.7">e</text>
<text x="175.6" y="72.8">f</text>
<text x="177.9" y="74.5">g</text>
<text x="180.5" y="78">c</text>
<text x="181.1" y="73.4">b</text>
<text x="191.2" y="74">c</text>
<text x="191.2" y="76.5">d</text>
<text x="191.3" y="72.1">b</text>
<text x="192.4" y="77.7">e</text>
<text x="193.2" y="72.8">f</text>
<text x="195.5" y="74.5">g</text>
<text x="198" y="78">c</text>
<text x="198.7" y="73.4">b</text>
<text x="209.2" y="74.2">c</text>
<text x="209.2" y="76.6">d</text>
<text x="209.3" y="72.2">b</text>
<text x="210.4" y="77.8">e</text>
<text x="211.2" y="72.9">f</text>
<text x="213.4" y="74.6">g</text>
<text x="216.6" y="73.6">b</text>
<text x="225.9" y="74">c</text>
<text x="225.9" y="76.5">d</text>
<text x="226.1" y="72.1">b</text>
<text x="227.2" y="77.7">e</text>
<text x="227.9" y="72.8">f</text>
<text x="230.2" y="74.5">g</text>
<text x="232.8" y="78">c</text>
<text x="233.4" y="73.4">b</text>
<text x="102.6" y="82.1" transform="rotate(-90 102.6 82.1)">8</text>
<text x="173.7" y="78.7">e</text>
<text x="173.7" y="83.1">g</text>
<text x="173.8" y="80.9">f</text>
<text x="177.3" y="81">d</text>
<text x="178.3" y="83" transform="rotate(-90 178.3 83)">cc</text>
<text x="181.1" y="82.8">dp</text>
<text x="191.2" y="78.7">e</text>
<text x="191.2" y="83.1">g</text>
<text x="191.3" y="80.9">f</text>
<text x="194.9" y="81">d</text>
<text x="195.8" y="83" transform="rotate(-90 195.8 83)">cc</text>
<text x="198.7" y="82.8">dp</text>
<text x="209.2" y="78.9">e</text>
<text x="209.2" y="83.3">g</text>
<text x="209.3" y="81">f</text>
<text x="212.8" y="81.2">d</text>
<text x="213.8" y="83.2" transform="rotate(-90 213.8 83.2)">cc</text>
<text x="216" y="78.1">c</text>
<text x="216.6" y="83">dp</text>
<text x="225.9" y="78.7">e</text>
<text x="225.9" y="83.1">g</text>
<text x="226.1" y="80.9">f</text>
<text x="229.6" y="81">d</text>
<text x="230.5" y="83" transform="rotate(-90 230.5 83)">cc</text>
<text x="233.4" y="82.8">dp</text>
<text x="95.5" y="87.1">1</text>
<text x="99.3" y="87.8">A0</text>
<text x="103.3" y="88.2" transform="rotate(-90 103.3 88.2)">VCC</text>
<text x="105.4" y="86.3">SDA</text>
<text x="105.7" y="89.4">SCL</text>
<text x="111.4" y="85.6">5</text>
<text x="111.4" y="88.6">6</text>
<text x="95.5" y="93.2">3</text>
<text x="95.5" y="90.1">2</text>
<text x="99.3" y="93.9">A2</text>
<text x="99.3" y="90.9">A1</text>
<text x="106.9" y="92.4">W</text>
<text x="111.4" y="91.7">7</text>
<text x="26.5" y="101.5">C</text>
<text x="95.5" y="96.2">4</text>
<text x="99.3" y="97">GND</text>
<text x="252" y="101.5">C</text>
<text x="26.5" y="137.6">B</text>
<text x="252" y="137.6">B</text>
<text x="106.8" y="139.3" transform="rotate(-90 106.8 139.3)">8</text>
<text x="171.7" y="141.8">1</text>
<text x="171.7" y="143.3">2</text>
<text x="183" y="141.8">16</text>
<text x="183" y="143.3">15</text>
<text x="55.2" y="146.9">1</text>
<text x="55.2" y="149.9">2</text>
<text x="59" y="147.6">IR</text>
<text x="99.8" y="144.3">1</text>
<text x="99.8" y="147.3">2</text>
<text x="103.6" y="145">XTL1</text>
<text x="103.6" y="148">XTL2</text>
<text x="107.6" y="145.4" transform="rotate(-90 107.6 145.4)">VCC</text>
<text x="109.7" y="145">SDA</text>
<text x="110" y="148">SCL</text>
<text x="115.6" y="144.3">5</text>
<text x="115.6" y="147.3">6</text>
<text x="171.7" y="144.9">3</text>
<text x="171.7" y="146.4">4</text>
<text x="171.7" y="147.9">5</text>
<text x="171.7" y="149.4">6</text>
<text x="183" y="144.9">14</text>
<text x="183" y="146.4">13</text>
<text x="183" y="147.9">12</text>
<text x="183" y="149.4">11</text>
<text x="55.2" y="152.9">3</text>
<text x="59" y="150.7">VCC</text>
<text x="59" y="153.7">GND</text>
<text x="99.8" y="151.8">3</text>
<text x="107.6" y="154.3" transform="rotate(-90 107.6 154.3)">GND</text>
<text x="111.2" y="151.1">W</text>
<text x="115.6" y="150.3">7</text>
<text x="171.7" y="151">7</text>
<text x="171.7" y="152.5">8</text>
<text x="183" y="151">10</text>
<text x="183" y="152.5">9</text>
<text x="106.8" y="158.1" transform="rotate(-90 106.8 158.1)">4</text>
<text x="26.5" y="173.6">A</text>
<text x="252" y="173.6">A</text>
<text x="198.4" y="176.5">Title</text>
<text x="198.4" y="181.1">Size</text>
<text x="198.4" y="185.6">Date:</text>
<text x="199.1" y="183.3">B</text>
<text x="205.2" y="185.6">13-Oct-2009</text>
<text x="206" y="181.1">Number</text>
<text x="228.8" y="185.6">Sheet</text>
<text x="233.1" y="185.6">of</text>
<text x="236.4" y="181.1">Revision</text>
<text x="44.2" y="189.4">1</text>
<text x="82.3" y="189.4">2</text>
<text x="120.4" y="189.4">3</text>
<text x="158.5" y="189.4">4</text>
<text x="196.5" y="189.4">5</text>
<text x="198.4" y="187.1">File:</text>
<text x="205.2" y="187.1">F:\Rhydo Labz\PUBLIC\DEVELOPMENT BOARDS\DEV BOARD 16F877ANEW\PIC18F4520.Ddb</text>
<text x="228.8" y="187.1">Drawn By:</text>
<text x="234.6" y="189.4">6</text>
</g>
<g font-size="1.4" fill="#f00">
<text x="56.8" y="65.8">+5</text>
<text x="102.4" y="78">+5</text>
<text x="114.6" y="74.9">+5</text>
<text x="106.6" y="130.6">+5</text>
<text x="51.4" y="135.4">+5</text>
</g>
<g font-size="1.4" fill="#0000b4">
<text x="148.8" y="61.3">RD4</text>
<text x="148.8" y="68.8">RD1</text>
<text x="149" y="71.1">RD0</text>
<text x="169.7" y="68.8">A</text>
<text x="169.7" y="71.1">B</text>
<text x="186.2" y="68.8">A</text>
<text x="186.2" y="71.1">B</text>
<text x="204.4" y="69">A</text>
<text x="204.4" y="71.3">B</text>
<text x="221.2" y="71.1">B</text>
<text x="221.4" y="68.8">A</text>
<text x="148.8" y="75.8">RD6</text>
<text x="149" y="73.4">RD5</text>
<text x="169.7" y="73.4">C</text>
<text x="169.7" y="75.8">D</text>
<text x="186.2" y="73.4">C</text>
<text x="186.2" y="75.8">D</text>
<text x="204.4" y="73.6">C</text>
<text x="204.4" y="76">D</text>
<text x="221.2" y="73.4">C</text>
<text x="221.2" y="75.8">D</text>
<text x="39.9" y="78.4">RB0</text>
<text x="148.8" y="78.1">RD7</text>
<text x="148.8" y="80.3">RD2</text>
<text x="148.8" y="82.5">RD3</text>
<text x="169.7" y="78.1">E</text>
<text x="169.7" y="80.3">F</text>
<text x="169.7" y="82.5">G</text>
<text x="186.2" y="78.1">E</text>
<text x="186.2" y="82.5">G</text>
<text x="186.3" y="80.3">F</text>
<text x="204.4" y="78.3">E</text>
<text x="204.4" y="80.4">F</text>
<text x="204.4" y="82.7">G</text>
<text x="221.2" y="78.1">E</text>
<text x="221.2" y="80.3">F</text>
<text x="221.2" y="82.5">G</text>
<text x="124" y="85.6">RC4</text>
<text x="124" y="88.6">RC3</text>
<text x="149" y="95">RA3</text>
<text x="149" y="98">RA2</text>
<text x="149" y="101.1">RA1</text>
<text x="149" y="104.1">RA0</text>
<text x="160.9" y="143.3">DIP.2</text>
<text x="160.9" y="141.8">RB0</text>
<text x="33.7" y="146.9">RC5</text>
<text x="130.1" y="144.3">RC4</text>
<text x="130.1" y="147.3">RC3</text>
<text x="160.9" y="144.9">DIP.3</text>
<text x="160.9" y="146.4">DIP.4</text>
<text x="160.9" y="147.9">DIP.5</text>
<text x="160.9" y="149.4">DIP.6</text>
<text x="160.9" y="151">DIP.7</text>
<text x="160.9" y="152.5">DIP.8</text>
</g>
<g font-size="1.4" fill="#000080">
<text x="159.6" y="60.5">R25</text>
<text x="163.6" y="61.3">330R</text>
<text x="59" y="71.9">SW14</text>
<text x="157.4" y="68.8">R26</text>
<text x="157.4" y="71">R27</text>
<text x="164.1" y="70.7">330R</text>
<text x="164.2" y="68.5">330R</text>
<text x="190.1" y="67.5">DISP1</text>
<text x="209" y="66.1">DISP2</text>
<text x="223.4" y="66.5">DISP3</text>
<text x="236.1" y="69.3">DISP4</text>
<text x="44.2" y="77.2">J5</text>
<text x="51.5" y="77.7">R48</text>
<text x="59.7" y="73.6">INT:</text>
<text x="157.4" y="73.2">R28</text>
<text x="157.4" y="76">R29</text>
<text x="164.1" y="75.8">330R</text>
<text x="164.2" y="73.2">330R</text>
<text x="44.5" y="81.8">INT:</text>
<text x="51.5" y="80.7">1K</text>
<text x="58.2" y="83.3">R24</text>
<text x="88.3" y="81.4">C11</text>
<text x="93.7" y="83.3">0.1MF</text>
<text x="109.9" y="81.8">4K7</text>
<text x="110.3" y="79.8">R37</text>
<text x="117.5" y="80.3">R38</text>
<text x="117.5" y="81.8">4K7</text>
<text x="157.4" y="78.4">R30</text>
<text x="157.4" y="80.4">R31</text>
<text x="157.4" y="82.5">R32</text>
<text x="164.1" y="82.5">330R</text>
<text x="164.2" y="78.3">330R</text>
<text x="164.2" y="80.3">330R</text>
<text x="58.2" y="84.8">10k</text>
<text x="181" y="86">7SEG DISP</text>
<text x="196.5" y="86.3">7SEG DISP</text>
<text x="214.5" y="86.3">7SEG DISP</text>
<text x="231.9" y="85.6">7SEG DISP</text>
<text x="156.8" y="94.2">R33</text>
<text x="161" y="94.8">1K</text>
<text x="179.5" y="93.5">Q2</text>
<text x="179.5" y="95">BC547</text>
<text x="191.6" y="93.5">Q3</text>
<text x="191.6" y="95">BC547</text>
<text x="207.9" y="94.4">Q4</text>
<text x="207.9" y="95.9">BC547</text>
<text x="223.6" y="93.8">Q5</text>
<text x="223.6" y="95.3">BC547</text>
<text x="98.4" y="99.3">U4</text>
<text x="98.8" y="100.8">24C04</text>
<text x="156.8" y="97.3">R34</text>
<text x="156.8" y="100.3">R35</text>
<text x="161" y="98">1K</text>
<text x="161" y="100.9">1K</text>
<text x="38.2" y="102.7">K6</text>
<text x="53.8" y="103.5">R52</text>
<text x="53.8" y="106.6">1K</text>
<text x="156.8" y="103.4">R36</text>
<text x="161" y="104">1K</text>
<text x="38.2" y="108.8">CONN 2PIN</text>
<text x="164.2" y="110.5">R44</text>
<text x="167.4" y="110.7">R45</text>
<text x="170.5" y="110.7">R46</text>
<text x="173.4" y="110.7">R47</text>
<text x="174.1" y="114">10K</text>
<text x="122.5" y="135.8">C21</text>
<text x="122.5" y="137.2">0.1MF</text>
<text x="198" y="132.4">D1</text>
<text x="198.2" y="136.9">D2</text>
<text x="202.5" y="132.5">LED1</text>
<text x="202.8" y="137.1">LED2</text>
<text x="52.7" y="140.8">R50</text>
<text x="52.7" y="142.3">100R</text>
<text x="113.3" y="141.2">U7</text>
<text x="164.1" y="141.1">R40</text>
<text x="167.6" y="140.9">470R</text>
<text x="174.6" y="140.2">DIP2</text>
<text x="198" y="141.4">D3</text>
<text x="202.6" y="141.8">LED3</text>
<text x="39.9" y="146.1">R23</text>
<text x="39.9" y="149.1">1K</text>
<text x="58" y="145.3">S1</text>
<text x="86.8" y="145.8">Y2</text>
<text x="197.7" y="146.1">D4</text>
<text x="202.8" y="146.2">LED4</text>
<text x="38.4" y="154.7">10MF</text>
<text x="39.5" y="152.6">C27</text>
<text x="48.9" y="152">C7</text>
<text x="48.9" y="153.5">0.1MF</text>
<text x="85.6" y="150.5">32.57KHz</text>
<text x="85.9" y="155.4">C25</text>
<text x="93.6" y="155.5">C26</text>
<text x="174.8" y="155.4">DIP 8 WAY</text>
<text x="197.7" y="150.8">D5</text>
<text x="198.2" y="155.5">D6</text>
<text x="202.3" y="155.5">LED6</text>
<text x="202.9" y="150.7">LED5</text>
<text x="57.9" y="156.6">TSOP1738</text>
<text x="85.9" y="156.7">33pf</text>
<text x="93.6" y="157">33pf</text>
<text x="99.8" y="157.8">B1</text>
<text x="99.8" y="159.3">BATTERY</text>
<text x="108.3" y="156.9">DS1307</text>
<text x="198.4" y="160.1">D7</text>
<text x="202.5" y="159.9">LED7</text>
<text x="198.4" y="164.5">D8</text>
<text x="202.8" y="164.6">LED8</text>
<text x="211.3" y="181.9">CIRCUIT-2</text>
</g>
<g font-size="1.4" fill="#ee0e22">
<text x="39.8" y="106.6">1</text>
<text x="39.8" y="105">2</text>
</g>
<text font-size="1.4" fill="#800000" x="62" y="104.3">RC2</text>
</svg>
